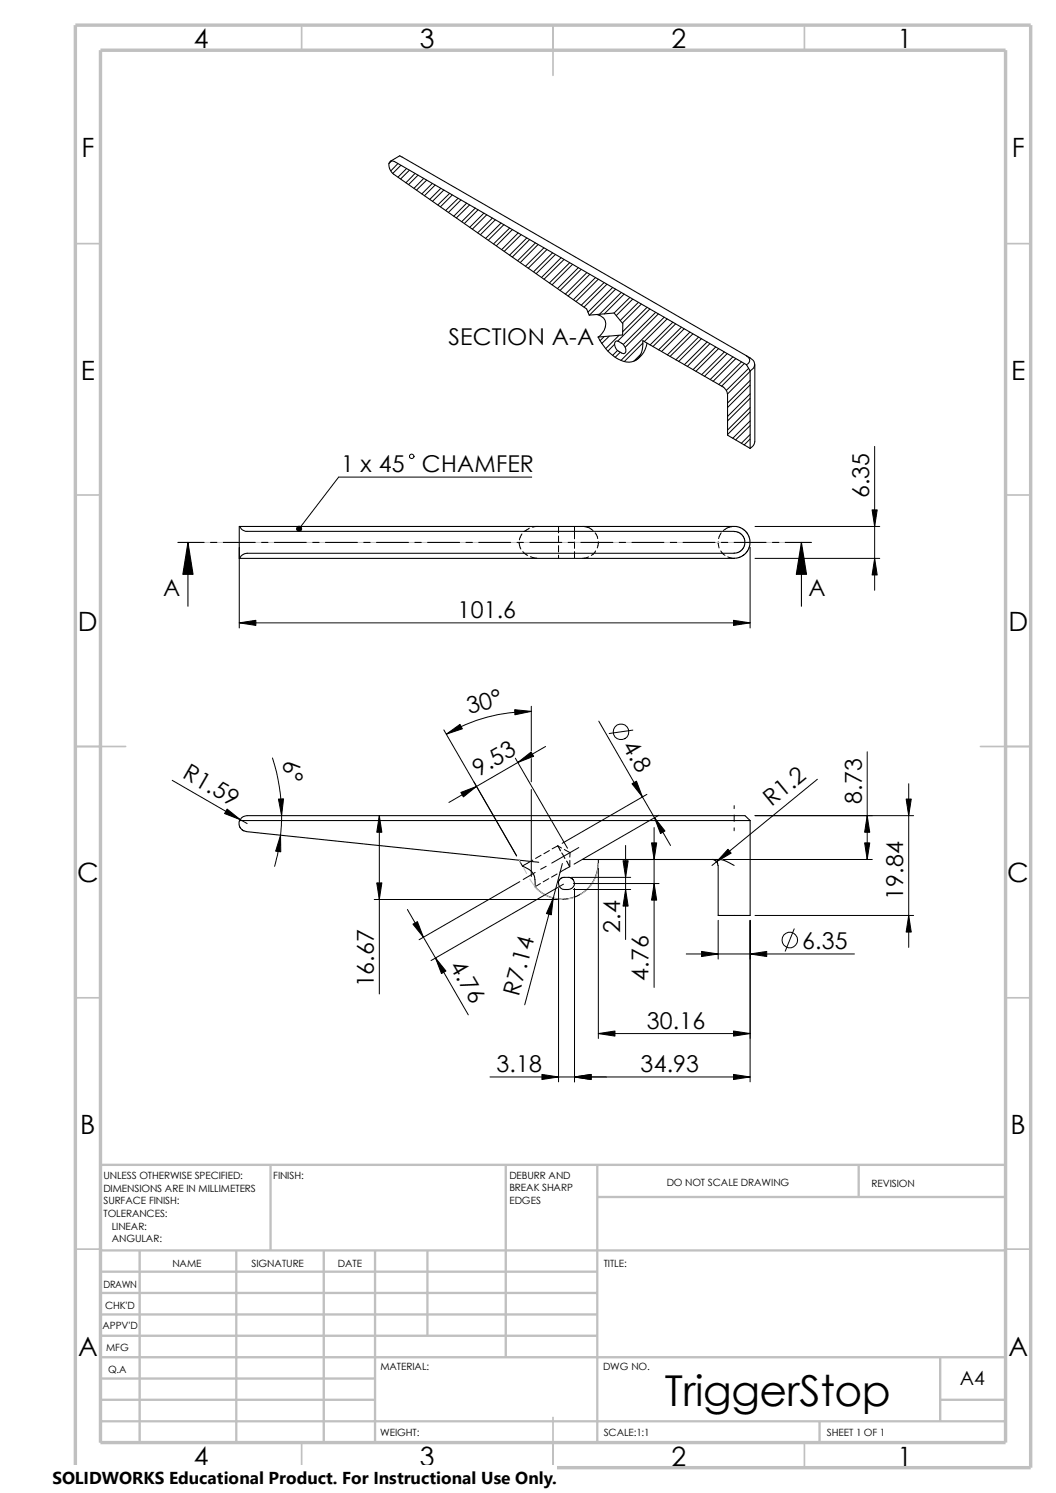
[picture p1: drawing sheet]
<svg xmlns="http://www.w3.org/2000/svg" width="210mm" height="297mm" viewBox="0 0 210 297" stroke-linecap="round" stroke-linejoin="round" font-family="sans-serif">
<g fill="none" stroke="#c0c0c0" stroke-width=".34">
<path d="M60 5v5M110 5v10M160 5v5M15 48.5h5M200 48.5h5M15 98.5h5M200 98.5h5M15 148.5h10M195 148.5h10M15 198.5h5M200 198.5h5M15 248.5h5"/>
<path d="M200 248.5h5M60 287v5M110 282v10M160 287v5"/>
</g>
<g fill="none" stroke="#c0c0c0" stroke-width=".47">
<path d="M53.8 231.7v17.1M100.6 231.7v38.3M118.8 238.1h81.2M118.8 231.7v55.3M170.8 231.7v6.4M200 231.7h-180v55.3M20 257.2h98.8M20 248.8h180M20 253h98.8M27.8 248.8v38.2M47 248.8v38.2M64.4 248.8v38.2"/>
<path d="M74.6 248.8v38.2M85 248.8v16.9M20 261.5h98.8M20 265.7h98.8M20 278.5h54.6M20 270h180M20 274.2h54.6M187 270v12.7M187 278.5h13M20 282.7h180M163 282.7v4.3"/>
</g>
<path d="M15 5h190v287h-190zM20 10h180v277h-180z" fill="none" stroke="#c0c0c0" stroke-width=".68" stroke-linecap="butt"/>
<g fill="none" stroke="#000" stroke-width=".21">
<path d="M77.6 32.1l1.9-1.1 .5 .2 68.5 39.6M118.7 62.6a1.99 1.99 0 0 1 1.5 3.1l-.9 1.1-.3 .3M119 67.1l4.8-.5 .1-2.2-1.8-2.1-4.9 .4-.5-1.2-38.4-26.8a2.03 2.03 0 0 1-.7-2.5 .72 .72 0 0 1 .8-.1l70.1 40.5M119 67.1a8.8 8.8 0 0 0 5.5 4.9 2.79 2.79 0 0 0 3.3-2.9v-1.3l16 9.2a1.92 1.92 0 0 1 .9 1.5v8.1l4.5 2.6M122.3 68a.46 .46 0 0 1 .8-.1 1.82 1.82 0 0 1 1.3 2.2 .51 .51 0 0 1-.8 .1 1.79 1.79 0 0 1-1.3-2.2zM128.7 68.3a4.6 4.6 0 0 1-2.3 3.4M148.5 70.8l.7 .4a1.38 1.38 0 0 1 .9 1.3 1.38 1.38 0 0 1-.9 1.3M148.5 70.8a.94 .94 0 0 1 .6 .9 .94 .94 0 0 1-.6 .9M148.5 72.6l.7 1.2M149.2 73.8v15.4M150.1 72.5v15.6a1.66 1.66 0 0 1-.9 1.1M35.4 107.9h5.2"/>
<path d="M37.4 107.9v12.7M41.9 107.9h1.2M44.4 107.9h6.4M47.7 104.7l.6 .8 .6 .2h97.1l.7 .1 .8 .5 .5 .8 .2 .8-.2 .7-.5 .8-.8 .5-.7 .2h-96.9l-.5 .1a1.39 1.39 0 0 0-.9 .9M47.7 104.7v6.4M47.7 104.7h98.8l1 .4 1 .8 .5 .9 .2 1.1-.3 1.3-.6 1-1 .6-1.3 .3h-98.3M52 107.9h1.3M54.6 107.9h6.3M62.2 107.9h1.3M64.7 107.9h6.4M72.3 107.9h1.3M74.9 107.9h6.3"/>
<path d="M82.5 107.9h1.3M85 107.9h6.4M92.7 107.9h1.2M95.2 107.9h6.4M102.8 107.9h1.3M105.4 107.9h6.3M113 107.9h1.3M115.5 107.9h6.4M123.1 107.9h1.3M125.7 107.9h6.3M133.3 107.9h1.3M135.8 107.9h6.4"/>
<path d="M143.5 107.9h1.2M146 107.9h6.4M153.6 107.9h1.3M156.2 107.9h5.2M159.4 107.9v12.7M47.7 163.2l-.2 .9 .2 .5 .5 .5 .7 .3 58.2 6.1M47.7 163.2l.1-.2a1.42 1.42 0 0 1 1.3-.7h99.1l1 .9M47.7 163.2h101.5M103.3 171.1l.6 1.2M103.9 172.3a3.3 3.3 0 0 1 2.5 3.3v.8M111 175.6l.2-.6 .7-.5h1.4l.5 .4a1.17 1.17 0 0 1 .4 1.3 1.17 1.17 0 0 1-1.2 .8 1.41 1.41 0 0 1-1.9-1.3M115.8 171h27.2l1 .2 2 1"/>
<path d="M119 171l-.3 2.8-.8 1.8-1.4 1.6-1.8 1.1-2.1 .6-2.1-.1-1.5-.5-1-.5-1.6-1.4M141.6 171l.8 .2 .3 .5 .1 .5M149.2 163.2v18.9h-6.4v-9.9"/>
</g>
<g fill="none" stroke="#000" stroke-width=".2">
<path d="M77.9 32l-.6 .6M79.1 32.6l-1.4 1.4M79.7 32.9l-1.6 1.6M80.9 33.5l-1.7 1.7M81.4 33.9l-1.7 1.7M82.5 34.5l-1.8 1.9M83.1 34.8l-1.8 1.9M84.2 35.5l-1.9 2M84.8 35.9l-2 1.9M86 36.5l-2.1 2.1M86.5 36.8l-2.1 2.1M87.7 37.5l-2.2 2.2"/>
<path d="M88.3 37.8l-2.3 2.2M89.4 38.5l-2.3 2.3M90 38.8l-2.4 2.3M91.1 39.5l-2.5 2.4M91.7 39.8l-2.5 2.4M92.8 40.4l-2.5 2.6M93.4 40.8l-2.6 2.5M94.5 41.4l-2.7 2.7M95.1 41.7l-2.7 2.7M96.2 42.4l-2.8 2.8M96.8 42.8l-2.9 2.8M97.9 43.4l-2.9 2.9"/>
<path d="M98.5 43.7l-3 3M99.7 44.4l-3.1 3M100.2 44.7l-3.1 3.1M101.3 45.4l-3.1 3.1M101.9 45.7l-3.2 3.2M103 46.4l-3.2 3.3M103.6 46.7l-3.3 3.3M104.8 47.3l-3.5 3.5M105.3 47.7l-3.4 3.4M106.5 48.3l-3.5 3.6M107 48.6l-3.5 3.6M108.2 49.3l-3.7 3.7"/>
<path d="M108.8 49.7l-3.7 3.6M109.9 50.3l-3.8 3.8M110.4 50.6l-3.8 3.8M111.6 51.3l-3.9 3.9M112.2 51.6l-4 3.9M113.3 52.3l-4 4M113.9 52.6l-4.1 4M115 53.3l-4.1 4.1M115.6 53.6l-4.2 4.2M116.7 54.2l-4.3 4.3M117.3 54.6l-4.3 4.3M118.4 55.2l-4.4 4.4"/>
<path d="M119 55.5l-4.4 4.5M120.1 56.2l-4.5 4.5M120.7 56.6l-4.5 4.5M121.8 57.2l-4.9 4.9M122.4 57.5l-5.2 5.2M123.6 58.2l-4.4 4.3M124.1 58.5l-3.9 3.9M125.3 59.2l-3.2 3.1M125.8 59.5l-3.2 3.3M120.1 67l-.8 .8M121.2 66.9l-1.5 1.4M122.2 68.5l-1.3 1.3"/>
<path d="M122.8 69.7l-1 1M123.1 66.7l-2.6 2.6M123.4 70.1l-1.1 1M127 60.2l-3.6 3.6M127.5 70.4l-1.5 1.5M127.6 60.5l-3.8 3.8M127.8 68.2l-3.6 3.7M128.7 61.1l-4.9 4.9M129.2 61.5l-6.3 6.4M130.4 62.1l-6.4 6.4M130.9 62.4l-6.6 6.7M132.1 63.1l-8.6 8.6"/>
<path d="M132.7 63.5l-4.6 4.4M133.8 64.1l-4.5 4.5M134.4 64.4l-4.6 4.6M135.5 65.1l-4.5 4.5M136.1 65.4l-4.5 4.5M137.2 66.1l-4.5 4.5M137.8 66.4l-4.5 4.5M138.9 67.1l-4.5 4.5M139.5 67.4l-4.5 4.5M140.6 68l-4.5 4.6M141.2 68.4l-4.5 4.5M142.3 69l-4.5 4.5"/>
<path d="M142.9 69.3l-4.5 4.6M144.1 70l-4.6 4.5M144.6 70.4l-4.5 4.5M145.8 71l-4.6 4.5M146.3 71.3l-4.5 4.6M147.4 72l-4.4 4.5M148 72.3l-4.5 4.5M148.9 73.3l-4.5 4.4M149.2 75.7l-4.5 4.5M149.2 78.4l-4.5 4.4M149.2 73.9l-4.5 4.5M149.2 76.6l-4.5 4.5"/>
<path d="M149.2 79.2l-4.5 4.5M105.7 94.9h-38.3l-7.9 10.3M149.1 89.2h.1M149.2 81.1l-4.5 4.5M149.2 83.7l-3.5 3.5M149.2 86.4l-1.8 1.8M149.2 82l-4.5 4.4M149.2 84.7l-2.9 2.8M149.2 87.3l-1.2 1.2M173.9 88.8v28.6M47.6 108.9v16M103.3 108l.3 1.2"/>
<path d="M103.8 106.2l-.5 1.2M104 109.7l.9 .8M105.3 105.1l-1.1 .6M105.5 110.7l1.3 .3M107.1 104.7l-1.2 .2M111.1 104.7v1.3M111.1 106.6v1.3M111.1 108.5v1.3M111.1 110.4v.7M114.3 104.8v2.4M114.3 107.8v1.3M114.3 109.7v1.3"/>
<path d="M115.8 104.7l1.4 .3 .7 .5M117.1 110.8l-1.3 .3M118.4 106l.5 1.1M118.4 109.6l-.4 .6-.4 .3M119 107.8l-.2 1.2M142.8 107.8l.2 1.2M143.3 109.6l.9 .9M143.4 106l-.5 1.1M144.7 110.8l1.3 .3M146 104.7l-.5 .1a2.76 2.76 0 0 0-1.7 .7M149.2 108.9v16M150.2 104.7h24.8"/>
<path d="M150.2 111.1h24.8M47.6 123.9h101.6M34.2 155.2l14.9 8.6M54.2 150.8a36.8 36.8 0 0 1 .4 21.5M88.3 145.2l14.4 25.1-8.4-14.7M102.5 150.8l10.4 17.9M105.7 140.5v8.9M105.7 150.9v4.6M105.7 157.1v17.3M105.7 141.5a33.4 33.4 0 0 0-16.9 4.6M108.5 148.5l-19.2 11.1M119.1 143.5l14.2 24.7"/>
<path d="M125.9 145.2l-4.7 .7M128.7 158l-16.9 9.8M162.6 155l-21 17.2M172.5 149.6v21.4M180.7 155.9v32.6M74.4 178.9h36.5M75.4 162.3v35.4M103.4 175.4l-20 11.5M106 171.1l-2.1 1.2M106.4 173.6l-2.3 1.4M107.5 175.8l-1.1 .6M107.6 170.1l-1.1 .7"/>
<path d="M108.6 172.3l-1.1 .6M109.1 174.8l-1.1 .6M109.3 169.2l-1.1 .6M110.8 173.9l-1.1 .6M110.9 168.3l.6 1M110.9 168.3l-1.1 .6M110.9 168.3l.8 .4M111.1 176.7v38.5M111.7 169.7l.4 .6M111.8 171.8l-7.4 28.1M112.1 175.9l-26.4 15.2M112.1 170.3l.3 .5"/>
<path d="M112.1 170.3l-2.4 1.4M112.2 169l1.2 .6-.1 .9M113.3 172.4l-2 1.1M113.3 171.2v1.2l-.6-1.1M113.7 174.5h11.7M114 177h11.4M114 175.8h17.1M114.3 176.7v38.5M115.1 168.6l-3 1.7M119 172.8v33.8M124.4 168.2v18.7M130.1 164.6v31.8"/>
<path d="M131 162.2l-16.8 9.7M143.8 171h29.7M146 160.3v.6M146 162.1v1.3M146 164.7v.6M150.2 162.3h31.5M81 180.9l12.1 21M136.5 189.8h33.4M142.8 183.1v7.7M149.2 183.1v32.1M150.2 182.1h31.5M157.9 184.8l-1.7 4.4"/>
<path d="M97.5 214.2h51.7M119 205.6h30.2"/>
<circle cx="81.9" cy="90.8" r=".45"/>
<circle cx="123.5" cy="145.6" r="1.56"/>
<circle cx="157.1" cy="187" r="1.55"/>
</g>
<path d="M35.4 107.9h126M103.3 171.1l.2 .4M104.1 172.6l.6 1.2M105.4 174.9a7.2 7.2 0 0 0 6.4 4M114.3 178.5l-1.2 .3M119 171.8a7 7 0 0 1-3.6 6.1" fill="none" stroke="#c0c0c0" stroke-width=".2"/>
<g fill="#000" stroke="#000" stroke-width=".2">
<path d="M173.4 101.4h1.1l-.6 3.3zM173.9 111.1l.6 3.3h-1.1zM47.6 123.9l3.3-.5v1zM145.9 123.4l3.3 .5-3.3 .5zM88.8 146l2.7-1.9 .4 .9zM91.7 157.6l3-1.1-2.5 2zM103 151.7l2.6-2.1 .5 .9zM102.4 141.2l3.3 .3-3.3 .7zM125.7 155.9l.9-.5 1.2 3.1zM45.2 161l2.6 2.1-3.1-1.3zM55.8 166.2v3.3l-1-.2zM55.4 159l1-.1-.4 3.4z"/>
<path d="M75.4 162.3l.5 3.3h-1zM74.9 175.6h1l-.5 3.3zM110 178.7l-.4 3.3-.9-.3zM123.9 171.2h1l-.5 3.3zM124.4 177l.5 3.3h-1zM129.6 167.7h1l-.5 3.3zM130.1 175.8l.5 3.3h-1zM130.2 162.7l2 2.6-.8 .5zM144.8 169l.6 .7-2.9 1.7zM172 167.7h1l-.5 3.3zM172.5 162.3l.5 3.3h-1zM180.2 159h1l-.5 3.3z"/>
<path d="M82.1 183.9l.9-.6 1.2 3.1zM86.6 190.6l2.1 2.6-.9 .5zM139.5 189.3l3.3 .5-3.3 .5zM149.2 189.8l3.3-.5v1zM180.7 182.1l.5 3.3h-1zM107.8 213.7l3.3 .5-3.3 .6zM114.3 214.2l3.3-.5v1.1zM119 205.6l3.3-.5v1zM145.9 205.1l3.3 .5-3.3 .5zM145.9 213.7l3.3 .5-3.3 .6z"/>
<circle cx="59.5" cy="105.2" r=".5"/>
</g>
<path d="M37.4 107.9l1 6.4h-2zM159.4 107.9l1 6.4h-2z" fill="#000" stroke="#000" stroke-width=".21"/>
<path d="M10.4 291.5h100.4v5.5h-100.4z" fill="#fff"/>
<text font-size="8.5" x="132.2" y="279.7">TriggerStop</text>
<g font-size="5.3">
<text x="38.5" y="9.6">4</text>
<text x="83.5" y="9.6">3</text>
<text x="133.5" y="9.6">2</text>
<text x="178.5" y="9.6">1</text>
<text x="16.2" y="31.3">F</text>
<text x="201.2" y="31.3">F</text>
<text x="16" y="75.6">E</text>
<text x="201.1" y="75.6">E</text>
<text x="15.5" y="125.6">D</text>
<text x="200.6" y="125.6">D</text>
<text x="15.3" y="175.6">C</text>
<text x="200.3" y="175.6">C</text>
<text x="16" y="225.6">B</text>
<text x="201" y="225.6">B</text>
<text x="15.5" y="269.8">A</text>
<text x="200.5" y="269.8">A</text>
<text x="38.5" y="291.6">4</text>
<text x="83.5" y="291.6">3</text>
<text x="133.5" y="291.6">2</text>
<text x="178.5" y="291.6">1</text>
</g>
<g font-size="4.6">
<text x="89.2" y="68.6">SECTION A-A</text>
<text x="67.9" y="94">1 x 45</text>
<text x="83.9" y="94">CHAMFER</text>
<text x="172.8" y="99.2" transform="rotate(-90 172.8 99.2)">6.35</text>
<text x="32.5" y="118.7">A</text>
<text x="160.8" y="118.7">A</text>
<text x="91" y="123">101.6</text>
<text x="93.3" y="142" transform="rotate(-15 93.3 142)">30°</text>
<text x="123.7" y="148.4" transform="rotate(60 123.7 148.4)">4.8</text>
<text x="36.1" y="154.7" transform="rotate(30 36.1 154.7)">R1.59</text>
<text x="56.1" y="151.7" transform="rotate(77 56.1 151.7)">6°</text>
<text x="95.1" y="154.5" transform="rotate(-30 95.1 154.5)">9.53</text>
<text x="153.4" y="160.6" transform="rotate(-39 153.4 160.6)">R1.2</text>
<text x="171.4" y="159.9" transform="rotate(-90 171.4 159.9)">8.73</text>
<text x="179.6" y="179" transform="rotate(-90 179.6 179)">19.84</text>
<text x="123.3" y="185.6" transform="rotate(-90 123.3 185.6)">2.4</text>
<text x="159.6" y="188.8">6.35</text>
<text x="74.3" y="196.4" transform="rotate(-90 74.3 196.4)">16.67</text>
<text x="89.3" y="192.2" transform="rotate(60 89.3 192.2)">4.76</text>
<text x="129" y="195.1" transform="rotate(-90 129 195.1)">4.76</text>
<text x="103.2" y="198.3" transform="rotate(-75 103.2 198.3)">R7.14</text>
<text x="128.6" y="204.7">30.16</text>
<text x="98.7" y="213.3">3.18</text>
<text x="127.4" y="213.3">34.93</text>
</g>
<text font-size="3.9" x="190.9" y="275.5">A4</text>
<text font-size="3.4" x="10.4" y="295.2">SOLIDWORKS Educational Product. For Instructional Use Only.</text>
<g font-size="2">
<text x="20.6" y="234.6">UNLESS OTHERWISE SPECIFIED:</text>
<text x="20.6" y="237.1">DIMENSIONS ARE IN MILLIMETERS</text>
<text x="20.6" y="239.6">SURFACE FINISH:</text>
<text x="54.4" y="234.6">FINISH:</text>
<text x="101.3" y="239.5">EDGES</text>
<text x="101.3" y="234.5">DEBURR AND</text>
<text x="101.3" y="237">BREAK SHARP</text>
<text x="132.6" y="236">DO NOT SCALE DRAWING</text>
<text x="173.3" y="236.2">REVISION</text>
<text x="20.6" y="242.1">TOLERANCES:</text>
<text x="22.2" y="244.6">LINEAR:</text>
<text x="22.2" y="247.1">ANGULAR:</text>
<text x="50" y="252">SIGNATURE</text>
<text x="67.2" y="252">DATE</text>
<text x="120.1" y="252">TITLE:</text>
<text x="20.6" y="256.2">DRAWN</text>
<text x="34.3" y="252.1">NAME</text>
<text x="20.9" y="260.4">CHK'D</text>
<text x="20.4" y="264.5">APPV'D</text>
<text x="21.1" y="268.8">MFG</text>
<text x="21.5" y="273.1">Q.A</text>
<text x="75.6" y="272.5">MATERIAL:</text>
<text x="119.9" y="272.5">DWG NO.</text>
<text x="75.6" y="285.6">WEIGHT:</text>
<text x="120.1" y="285.6">SCALE:1:1</text>
<text x="164.5" y="285.6">SHEET 1 OF 1</text>
</g>
</svg>
